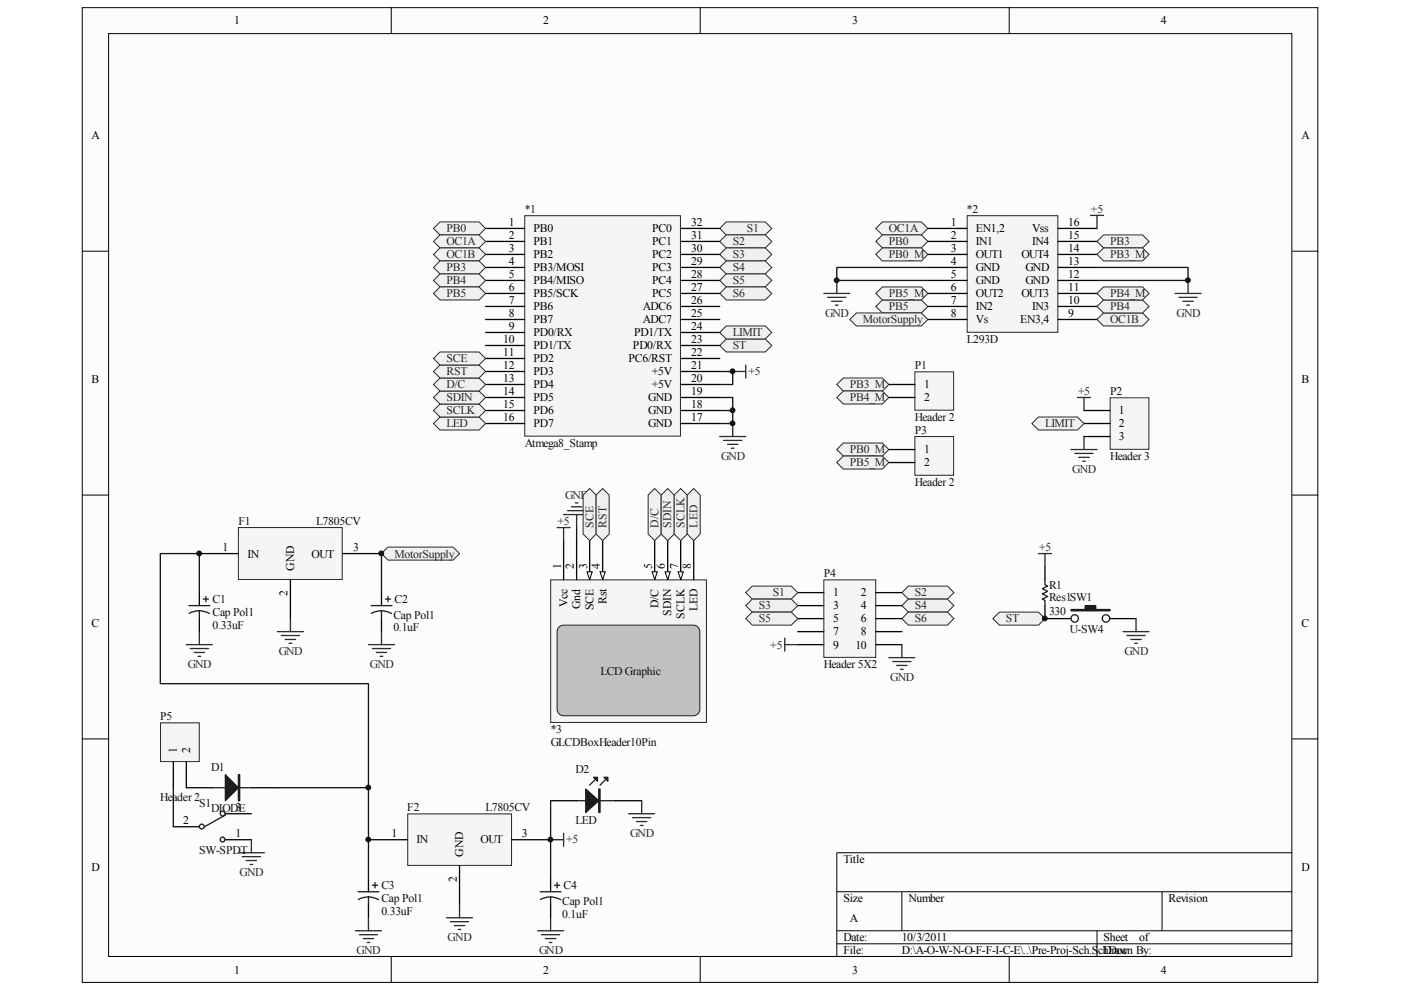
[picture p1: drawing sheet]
<svg xmlns="http://www.w3.org/2000/svg" width="297mm" height="210mm" viewBox="0 0 297 210" stroke-linecap="round" stroke-linejoin="round" font-family="sans-serif">
<path d="M17.5 1.7h261.9v206.6h-261.9z" fill="#fcfcfc"/>
<path d="M17.4 1.6h262v206.7h-262z" fill="none" stroke="#000" stroke-width=".21"/>
<path d="M23.1 7.2h250.8v195.6h-250.8z" fill="#fcfcfc"/>
<g fill="none" stroke="#000" stroke-width=".21">
<path d="M23 7.1h250.9v195.7h-250.9zM83 1.5v5.6M148.5 1.5v5.6M214 1.5v5.6M17.4 53.3h5.6M274 53.3h5.5M17.4 105h5.6M274 105h5.5M17.4 156.7h5.6M274 156.7h5.5M177.4 189.1h96.6M177.4 197.3h96.6"/>
<path d="M191.2 189.1v8.2M232.6 197.3v5.6M246.4 189.1v8.2M274 180.8h-96.6v22.1M83 202.9v5.5M148.5 202.9v5.5M177.4 200.1h96.6M214 202.9v5.5"/>
</g>
<path d="M111.3 45.8h33v46.7h-33z" fill="#f5f5f5"/>
<path d="M111.3 45.7h33v46.8h-33z" fill="none" stroke="#262626" stroke-width=".21"/>
<g fill="none" stroke="#000" stroke-width=".28">
<path d="M102.9 48.4h8.3M102.9 51.2h8.3M102.9 53.9h8.3M102.9 56.7h8.3M102.9 59.5h8.3M144.3 48.4h8.3M144.3 51.2h8.3M144.3 53.9h8.3M144.3 56.7h8.3M144.3 59.5h8.3M102.9 62.2h8.3M102.9 65h8.3"/>
<path d="M102.9 67.7h8.3M102.9 70.5h8.3M102.9 73.3h8.3M102.9 76h8.3M102.9 78.8h8.3M144.3 62.2h8.3M144.3 65h8.3M144.3 67.7h8.3M144.3 70.5h8.3M144.3 73.3h8.3M144.3 76h8.3M144.3 78.8h8.3"/>
<path d="M102.9 81.5h8.3M102.9 84.3h8.3M102.9 87h8.3M102.9 89.8h8.3M144.3 81.5h8.3M144.3 84.3h8.3M144.3 87h8.3M144.3 89.8h8.3"/>
</g>
<path d="M116.8 123h33v30.2h-33z" fill="#f5f5f5"/>
<path d="M116.8 123h33v30.2h-33z" fill="none" stroke="#262626" stroke-width=".21"/>
<path d="M118.7 132.8l.8-.3h27.5a1.38 1.38 0 0 1 1.4 1.4v16.5a1.38 1.38 0 0 1-1.4 1.4h-27.5a1.38 1.38 0 0 1-1.4-1.4v-16.5l.1-.4z" fill-rule="evenodd" fill="#c0c0c0" stroke="#1c1c1c" stroke-width=".21"/>
<path d="M119.5 114.6v8.3M122.3 114.6v8.3M125 114.6v8.3" fill="none" stroke="#000" stroke-width=".28"/>
<path d="M124.5 121.2h1.1l-.6 1.7z" fill="#fcfcfc" stroke="#000" stroke-width=".21"/>
<path d="M127.8 114.6v8.3" fill="none" stroke="#000" stroke-width=".28"/>
<path d="M127.2 121.2h1.1l-.5 1.7z" fill="#fcfcfc" stroke="#000" stroke-width=".21"/>
<path d="M138.8 114.6v8.3" fill="none" stroke="#000" stroke-width=".28"/>
<path d="M138.3 121.2h1.1l-.6 1.7z" fill="#fcfcfc" stroke="#000" stroke-width=".21"/>
<path d="M141.6 114.6v8.3" fill="none" stroke="#000" stroke-width=".28"/>
<path d="M141 121.2h1.1l-.5 1.7z" fill="#fcfcfc" stroke="#000" stroke-width=".21"/>
<path d="M144.3 114.6v8.3" fill="none" stroke="#000" stroke-width=".28"/>
<path d="M143.8 121.2h1.1l-.6 1.7z" fill="#fcfcfc" stroke="#000" stroke-width=".21"/>
<path d="M147.1 114.6v8.3" fill="none" stroke="#000" stroke-width=".28"/>
<path d="M155.4 78.8h2.7M158.1 77.4v2.7M118.1 111.9h2.8M119.5 111.9v2.7M119.5 109.1h5.5M120.3 108.3h3.9M121.2 107.4h2.2M122 106.6h.5M122.3 109.1v2.8" fill="none" stroke="#262626" stroke-width=".28"/>
<path d="M122.3 111.9v2.7" fill="none" stroke="#0e0e0e" stroke-width=".28"/>
<g fill="#f0f0f0" stroke="#262626" stroke-width=".21">
<path d="M123.6 105l1.4-1.4 1.4 1.4v8.2l-1.4 1.4-1.4-1.4z" fill-rule="evenodd"/>
<path d="M126.4 105l1.4-1.4 1.4 1.4v8.2l-1.4 1.4-1.4-1.4z" fill-rule="evenodd"/>
<path d="M137.4 105l1.4-1.4 1.4 1.4v8.2l-1.4 1.4-1.4-1.4z" fill-rule="evenodd"/>
<path d="M141.6 103.6l1.3 1.4v8.2l-1.3 1.4-1.4-1.4v-8.2z" fill-rule="evenodd"/>
<path d="M144.3 103.6l1.4 1.4v8.2l-1.4 1.4-1.4-1.4v-8.2z" fill-rule="evenodd"/>
<path d="M147.1 103.6l1.4 1.4v8.2l-1.4 1.4-1.4-1.4v-8.2z" fill-rule="evenodd"/>
</g>
<path d="M152.6 92.6h5.5M153.4 93.4h3.9M154.3 94.2h2.2M155.1 95h.5M155.4 89.8v2.8" fill="none" stroke="#262626" stroke-width=".28"/>
<path d="M152.6 78.8h2.8v2.7h-2.8M152.6 87h2.8v2.8h-2.8M152.6 84.3h2.8v2.7" fill="none" stroke="#0e0e0e" stroke-width=".28"/>
<g fill="#f0f0f0" stroke="#262626" stroke-width=".21">
<path d="M152.6 48.4l1.4-1.3h8.3l1.3 1.3-1.3 1.4h-8.3z" fill-rule="evenodd"/>
<path d="M154 49.8h8.3l1.3 1.4-1.3 1.4h-8.3l-1.4-1.4z" fill-rule="evenodd"/>
<path d="M152.6 53.9l1.4-1.3h8.3l1.3 1.3-1.3 1.4h-8.3z" fill-rule="evenodd"/>
<path d="M152.6 56.7l1.4-1.4h8.3l1.3 1.4-1.3 1.4h-8.3z" fill-rule="evenodd"/>
<path d="M152.6 59.5l1.4-1.4h8.3l1.3 1.4-1.3 1.3h-8.3z" fill-rule="evenodd"/>
<path d="M152.6 62.2l1.4-1.4h8.3l1.3 1.4-1.3 1.4h-8.3z" fill-rule="evenodd"/>
<path d="M152.6 73.3l1.4-1.4h8.3l1.3 1.4-1.3 1.3h-8.3z" fill-rule="evenodd"/>
<path d="M154 69.1h8.3l1.3 1.4-1.3 1.4h-8.3l-1.4-1.4z" fill-rule="evenodd"/>
<path d="M93.3 47.1h8.3l1.3 1.3-1.3 1.4h-8.3l-1.4-1.4z" fill-rule="evenodd"/>
<path d="M93.3 49.8h8.3l1.3 1.4-1.3 1.4h-8.3l-1.4-1.4z" fill-rule="evenodd"/>
<path d="M93.3 52.6h8.3l1.3 1.3-1.3 1.4h-8.3l-1.4-1.4z" fill-rule="evenodd"/>
<path d="M93.3 55.3h8.3l1.3 1.4-1.3 1.4h-8.3l-1.4-1.4z" fill-rule="evenodd"/>
<path d="M91.9 59.5l1.4-1.4h8.3l1.3 1.4-1.3 1.3h-8.3z" fill-rule="evenodd"/>
<path d="M91.9 62.2l1.4-1.4h8.3l1.3 1.4-1.3 1.4h-8.3z" fill-rule="evenodd"/>
<path d="M93.3 88.4h8.3l1.3 1.4-1.3 1.4h-8.3l-1.4-1.4z" fill-rule="evenodd"/>
<path d="M93.3 85.7h8.3l1.3 1.3-1.3 1.4h-8.3l-1.4-1.4z" fill-rule="evenodd"/>
<path d="M91.9 84.3l1.4-1.4h8.3l1.3 1.4-1.3 1.4h-8.3z" fill-rule="evenodd"/>
<path d="M91.9 81.5l1.4-1.4h8.3l1.3 1.4-1.3 1.4h-8.3z" fill-rule="evenodd"/>
<path d="M91.9 78.8l1.4-1.4h8.3l1.3 1.4-1.3 1.3h-8.3z" fill-rule="evenodd"/>
<path d="M93.3 74.6h8.3l1.3 1.4-1.3 1.4h-8.3l-1.4-1.4z" fill-rule="evenodd"/>
</g>
<path d="M174.8 123h10.9v16.4h-10.9z" fill="#f5f5f5"/>
<path d="M174.7 123h11v16.4h-11z" fill="none" stroke="#262626" stroke-width=".21"/>
<path d="M169.1 125.6h5.6M169.1 128.4h5.6M169.1 131.2h5.6M169.1 133.9h5.6M169.1 136.7h5.6M185.7 125.6h5.5M185.7 128.4h5.5M185.7 131.2h5.5M185.7 133.9h5.5M185.7 136.7h5.5" fill="none" stroke="#000" stroke-width=".28"/>
<g fill="#f0f0f0" stroke="#262626" stroke-width=".21">
<path d="M159.5 124.3h8.3l1.3 1.3-1.3 1.4h-8.3l-1.4-1.4z" fill-rule="evenodd"/>
<path d="M192.6 124.3h8.3l1.3 1.3-1.3 1.4h-8.3l-1.4-1.4z" fill-rule="evenodd"/>
<path d="M159.5 127h8.3l1.3 1.4-1.3 1.4h-8.3l-1.4-1.4z" fill-rule="evenodd"/>
<path d="M192.6 127h8.3l1.3 1.4-1.3 1.4h-8.3l-1.4-1.4z" fill-rule="evenodd"/>
<path d="M159.5 129.8h8.3l1.3 1.4-1.3 1.3h-8.3l-1.4-1.3z" fill-rule="evenodd"/>
<path d="M192.6 129.8h8.3l1.3 1.4-1.3 1.3h-8.3l-1.4-1.3z" fill-rule="evenodd"/>
</g>
<path d="M166.4 135.3v2.8M166.4 136.7h2.7M188.5 139.4h5.5M191.2 136.7v2.7M189.3 140.3h3.8M190.1 141.1h2.2M190.9 141.9h.6" fill="none" stroke="#262626" stroke-width=".28"/>
<path d="M205.1 45.8h19.2v24.7h-19.2z" fill="#f5f5f5"/>
<path d="M205.1 45.7h19.2v24.8h-19.2z" fill="none" stroke="#262626" stroke-width=".21"/>
<g fill="none" stroke="#000" stroke-width=".28">
<path d="M196.7 48.4h8.3M196.7 51.2h8.3M196.7 53.9h8.3M196.7 56.7h8.3M196.7 59.5h8.3M224.3 48.4h8.3M224.3 51.2h8.3M224.3 53.9h8.3M224.3 56.7h8.3M224.3 59.5h8.3M196.7 62.2h8.3M196.7 65h8.3"/>
<path d="M196.7 67.7h8.3M224.3 62.2h8.3M224.3 65h8.3M224.3 67.7h8.3"/>
</g>
<g fill="#f0f0f0" stroke="#262626" stroke-width=".21">
<path d="M187.1 47.1h8.3l1.3 1.3-1.3 1.4h-8.3l-1.4-1.4z" fill-rule="evenodd"/>
<path d="M232.6 67.7l1.4-1.3h8.2l1.4 1.3-1.4 1.4h-8.2z" fill-rule="evenodd"/>
<path d="M187.1 49.8h8.3l1.3 1.4-1.3 1.4h-8.3l-1.4-1.4z" fill-rule="evenodd"/>
<path d="M232.6 51.2l1.4-1.4h8.2l1.4 1.4-1.4 1.4h-8.2z" fill-rule="evenodd"/>
<path d="M232.6 65l1.4-1.4h8.2l1.4 1.4-1.4 1.4h-8.2z" fill-rule="evenodd"/>
<path d="M185.7 65l1.4-1.4h8.3l1.3 1.4-1.3 1.4h-8.3z" fill-rule="evenodd"/>
</g>
<path d="M177.4 59.5v2.7M231.2 45.7h2.8M232.6 45.7v2.7M251.9 59.5v2.7M174.7 62.2h5.5M175.5 63h3.9M176.3 63.9h2.2M177.1 64.7h.6M249.1 62.2h5.6M250 63h3.8M250.8 63.9h2.2M251.6 64.7h.6" fill="none" stroke="#262626" stroke-width=".28"/>
<path d="M196.7 56.7h-19.3v2.8h19.3M232.6 56.7h19.3v2.8h-19.3" fill="none" stroke="#0e0e0e" stroke-width=".28"/>
<path d="M194.1 78.9h8.1v8.1h-8.1z" fill="#f5f5f5"/>
<path d="M194 78.8h8.2v8.2h-8.2z" fill="none" stroke="#262626" stroke-width=".21"/>
<path d="M188.5 81.5h5.5M188.5 84.3h5.5" fill="none" stroke="#000" stroke-width=".28"/>
<path d="M194.1 92.6h8.1v8.2h-8.1z" fill="#f5f5f5"/>
<path d="M194 92.6h8.2v8.2h-8.2z" fill="none" stroke="#262626" stroke-width=".21"/>
<path d="M188.5 95.3h5.5M188.5 98.1h5.5" fill="none" stroke="#000" stroke-width=".28"/>
<g fill="#f0f0f0" stroke="#262626" stroke-width=".21">
<path d="M187.1 52.6h8.3l1.3 1.3-1.3 1.4h-8.3l-1.4-1.4z" fill-rule="evenodd"/>
<path d="M232.6 53.9l1.4-1.3h8.2l1.4 1.3-1.4 1.4h-8.2z" fill-rule="evenodd"/>
<path d="M232.6 62.2l1.4-1.4h8.2l1.4 1.4-1.4 1.4h-8.2z" fill-rule="evenodd"/>
<path d="M185.7 62.2l1.4-1.4h8.3l1.3 1.4-1.3 1.4h-8.3z" fill-rule="evenodd"/>
<path d="M177.4 95.3l1.4-1.4h8.3l1.4 1.4-1.4 1.4h-8.3z" fill-rule="evenodd"/>
<path d="M177.4 81.5l1.4-1.4h8.3l1.4 1.4-1.4 1.4h-8.3z" fill-rule="evenodd"/>
<path d="M177.4 84.3l1.4-1.4h8.3l1.4 1.4-1.4 1.4h-8.3z" fill-rule="evenodd"/>
<path d="M177.4 98.1l1.4-1.4h8.3l1.4 1.4-1.4 1.3h-8.3z" fill-rule="evenodd"/>
</g>
<g fill="none" stroke="#1c1c1c" stroke-width=".28">
<path d="M47.8 172.8l-4.4 2.5"/>
<circle cx="42.8" cy="175.2" r=".51"/>
<circle cx="47.2" cy="172.5" r=".51"/>
<circle cx="47.2" cy="178" r=".51"/>
</g>
<path d="M36.8 175.3h5.5M47.8 172.5h5.5M47.8 178h5.5" fill="none" stroke="#000" stroke-width=".28"/>
<path d="M34.1 153.3h8.1v8.2h-8.1z" fill="#f5f5f5"/>
<path d="M34 153.3h8.2v8.2h-8.2z" fill="none" stroke="#262626" stroke-width=".21"/>
<path d="M36.8 161.5v5.5M39.5 161.5v5.5" fill="none" stroke="#000" stroke-width=".28"/>
<path d="M53.3 178v2.8M50.5 180.8h5.6M51.4 181.6h3.8M52.2 182.5h2.2M53 183.3h.6" fill="none" stroke="#262626" stroke-width=".28"/>
<path d="M36.8 167v8.3" fill="none" stroke="#0e0e0e" stroke-width=".28"/>
<path d="M86.5 172.6h22v10.9h-22z" fill="#f5f5f5"/>
<path d="M86.4 172.6h22.1v10.9h-22.1z" fill="none" stroke="#262626" stroke-width=".21"/>
<path d="M78.1 178h8.3M108.5 178h8.2M78.1 186.3v2.8M78.1 191.8v2.8M97.4 183.6v8.2M116.7 186.3v2.8M116.7 191.8v2.8" fill="none" stroke="#000" stroke-width=".28"/>
<path d="M75.9 189.1h4.4M78.1 190.2v1.6M78.1 190.2l.9 .1 1.3 .5M78.1 190.2l-.9 .1-1.2 .4M79 187.7h1.1M79.5 187.1v1.1M114.5 189.1h4.4M116.7 190.2l.9 .1 1.3 .5M116.7 190.2l-.9 .1-1.2 .4M116.7 190.2v1.6M117.6 187.7h1.1M118.1 187.1v1.1" fill="none" stroke="#1c1c1c" stroke-width=".28"/>
<g fill="none" stroke="#262626" stroke-width=".28">
<path d="M116.7 178h2.8M119.5 176.7v2.7M75.4 197.3h5.5M76.2 198.2h3.9M77 199h2.2M77.8 199.8h.6M78.1 194.6v2.7M94.7 194.6h5.5M95.5 195.4h3.9M96.3 196.2h2.2M97.2 197.1h.5M97.4 191.8v2.8"/>
<path d="M114 197.3h5.5M114.8 198.2h3.9M115.6 199h2.2M116.5 199.8h.5M116.7 194.6v2.7"/>
</g>
<path d="M235.5 84.4h8.1v10.9h-8.1z" fill="#f5f5f5"/>
<path d="M235.4 84.3h8.2v11h-8.2z" fill="none" stroke="#262626" stroke-width=".21"/>
<path d="M229.8 87h5.5M229.8 89.8h5.5M229.8 92.6h5.5" fill="none" stroke="#000" stroke-width=".28"/>
<path d="M220.2 88.4h8.2l1.4 1.4-1.4 1.4h-8.2l-1.4-1.4z" fill-rule="evenodd" fill="#f0f0f0" stroke="#262626" stroke-width=".21"/>
<path d="M227.1 95.3h5.5M227.9 96.1h3.9M228.4 84.3h2.8M228.7 97h2.2M229.6 97.8h.5M229.8 84.3v2.7M229.8 92.6v2.7" fill="none" stroke="#262626" stroke-width=".28"/>
<path d="M211.9 129.8h8.3l1.4 1.4-1.4 1.3h-8.3l-1.4-1.3z" fill-rule="evenodd" fill="#f0f0f0" stroke="#262626" stroke-width=".21"/>
<path d="M221.6 128.4v2.8h5.5M221.6 120.1v2.8M235.3 131.2h5.6M39.5 167h5.5M53.3 167h5.5" fill="none" stroke="#000" stroke-width=".28"/>
<g fill="#1c1c1c" stroke="#1c1c1c" stroke-width=".28">
<path d="M47.8 164.3l2.7 2.7-2.7 2.8z"/>
<path d="M227.1 129.2h3v-.8h2.2v.8h3v.3h-8.2z" fill-rule="evenodd"/>
<path d="M50.5 164.3h.3v5.5h-.3z" fill-rule="evenodd"/>
</g>
<g fill="none" stroke="#1c1c1c" stroke-width=".28">
<path d="M221.6 122.9v1.1l.5 .3-1.1 .5 1.1 .6-1.1 .5 1.1 .6-1.1 .5 .6 .3v1.1M45 167h8.3"/>
<circle cx="227.9" cy="131.1" r=".79"/>
<circle cx="234.5" cy="131.1" r=".79"/>
</g>
<path d="M220.2 117.4h2.7M221.6 117.4v2.7M238.1 133.9h5.5M238.9 134.7h3.9M239.8 135.6h2.2M240.6 136.4h.5M240.9 131.2v2.7" fill="none" stroke="#262626" stroke-width=".28"/>
<path d="M58.8 167h19.3v19.3" fill="none" stroke="#0e0e0e" stroke-width=".28"/>
<path d="M50.6 111.9h22v11h-22z" fill="#f5f5f5"/>
<path d="M50.5 111.9h22.1v11h-22.1z" fill="none" stroke="#262626" stroke-width=".21"/>
<path d="M42.3 117.4h8.2M72.6 117.4h8.3M42.3 125.6v2.8M42.3 131.2v2.7M61.6 122.9v8.3M80.9 125.6v2.8M80.9 131.2v2.7" fill="none" stroke="#000" stroke-width=".28"/>
<path d="M40.1 128.4h4.4M42.3 129.5v1.7M42.3 129.5l.9 .1 1.2 .5M42.3 129.5l-1 .1-1.2 .5M43.1 127h1.1M43.6 126.5v1.1M78.7 128.4h4.4M80.9 129.5l.9 .1 1.2 .5M80.9 129.5l-.9 .1-1.3 .5M80.9 129.5v1.7M81.7 127h1.1M82.3 126.5v1.1" fill="none" stroke="#1c1c1c" stroke-width=".28"/>
<g fill="none" stroke="#262626" stroke-width=".28">
<path d="M39.5 136.7h5.5M40.3 137.5h3.9M41.2 138.3h2.2M42 139.2h.5M42.3 133.9v2.8M58.8 133.9h5.5M59.6 134.7h3.9M60.5 135.6h2.2M61.3 136.4h.5M61.6 131.2v2.7M78.1 136.7h5.5M79 137.5h3.8"/>
<path d="M79.8 138.3h2.2M80.6 139.2h.6M80.9 133.9v2.8"/>
</g>
<path d="M80.9 117.4v8.2" fill="none" stroke="#0e0e0e" stroke-width=".28"/>
<g fill="#f0f0f0" stroke="#262626" stroke-width=".21">
<path d="M80.9 117.4l1.4-1.4h13.8l1.3 1.4-1.3 1.4h-13.8z" fill-rule="evenodd"/>
<path d="M181.6 66.4h13.8l1.3 1.3-1.3 1.4h-13.8l-1.4-1.4z" fill-rule="evenodd"/>
</g>
<path d="M42.3 125.6v-8.2h-8.3v27.6h44.1v22M116.7 169.8v16.5" fill="none" stroke="#0e0e0e" stroke-width=".28"/>
<path d="M122.3 169.8h8.2M126.1 165.4l-1.1 1.1M128.3 165.4l-1.1 1.1" fill="none" stroke="#1c1c1c" stroke-width=".28"/>
<g fill="#1c1c1c" stroke="#1c1c1c" stroke-width=".28">
<path d="M124.2 167.3l2.7 2.5-2.7 2.5z"/>
<path d="M128 164.8h.9v.8z"/>
<path d="M125.8 164.8h.9v.8z"/>
<path d="M126.9 167.3h.3v5h-.3z" fill-rule="evenodd"/>
</g>
<path d="M116.7 169.8h5.6M130.5 169.8h5.5" fill="none" stroke="#000" stroke-width=".28"/>
<path d="M133.3 172.5h5.5M134.1 173.4h3.9M134.9 174.2h2.2M135.8 175h.5M136 169.8v2.7" fill="none" stroke="#262626" stroke-width=".28"/>
<g fill="#0e0e0e" stroke="#0e0e0e" stroke-width=".21">
<circle cx="42.2" cy="117.3" r=".51"/>
<circle cx="78.1" cy="178" r=".51"/>
<circle cx="78.1" cy="167" r=".51"/>
<circle cx="80.8" cy="117.3" r=".51"/>
<circle cx="116.7" cy="178" r=".51"/>
<circle cx="155.3" cy="89.8" r=".51"/>
<circle cx="155.3" cy="87" r=".51"/>
<circle cx="155.3" cy="78.7" r=".51"/>
<circle cx="177.4" cy="59.4" r=".51"/>
<circle cx="221.5" cy="131.1" r=".51"/>
<circle cx="251.9" cy="59.4" r=".51"/>
</g>
<g font-size="2.5">
<text x="49.6" y="5.1">1</text>
<text x="115.1" y="5.1">2</text>
<text x="180.7" y="5.1">3</text>
<text x="246.1" y="5.1">4</text>
<text x="19.4" y="29.6">A</text>
<text x="275.9" y="29.6">A</text>
<text x="107.9" y="47.9">1</text>
<text x="146.6" y="47.9">32</text>
<text x="201.6" y="47.9">1</text>
<text x="226.5" y="47.9">16</text>
<text x="107.9" y="50.6">2</text>
<text x="107.9" y="53.4">3</text>
<text x="113.1" y="49.2">PB0</text>
<text x="113.1" y="52">PB1</text>
<text x="138.3" y="52">PC1</text>
<text x="138.3" y="49.2">PC0</text>
<text x="146.6" y="53.4">30</text>
<text x="146.6" y="50.6">31</text>
<text x="201.6" y="50.6">2</text>
<text x="201.6" y="53.4">3</text>
<text x="206.9" y="49.2">EN1,2</text>
<text x="206.9" y="52">IN1</text>
<text x="218.9" y="52">IN4</text>
<text x="218.9" y="49.2">Vss</text>
<text x="226.5" y="53.4">14</text>
<text x="226.5" y="50.6">15</text>
<text x="107.9" y="56.1">4</text>
<text x="107.9" y="58.9">5</text>
<text x="113.1" y="54.7">PB2</text>
<text x="113.1" y="57.5">PB3/MOSI</text>
<text x="138.3" y="57.5">PC3</text>
<text x="138.3" y="54.7">PC2</text>
<text x="146.6" y="58.9">28</text>
<text x="146.6" y="56.1">29</text>
<text x="201.6" y="56.1">4</text>
<text x="201.6" y="58.9">5</text>
<text x="206.9" y="54.7">OUT1</text>
<text x="206.9" y="57.5">GND</text>
<text x="216.6" y="54.7">OUT4</text>
<text x="217.4" y="57.5">GND</text>
<text x="226.5" y="58.9">12</text>
<text x="226.5" y="56.1">13</text>
<text x="107.9" y="61.7">6</text>
<text x="107.9" y="64.4">7</text>
<text x="113.1" y="60.3">PB4/MISO</text>
<text x="113.1" y="63">PB5/SCK</text>
<text x="113.1" y="65.8">PB6</text>
<text x="136.3" y="65.8">ADC6</text>
<text x="138.3" y="63">PC5</text>
<text x="138.3" y="60.3">PC4</text>
<text x="146.6" y="64.4">26</text>
<text x="146.6" y="61.7">27</text>
<text x="201.6" y="61.7">6</text>
<text x="201.6" y="64.4">7</text>
<text x="206.9" y="60.3">GND</text>
<text x="206.9" y="63">OUT2</text>
<text x="206.9" y="65.8">IN2</text>
<text x="216.6" y="63">OUT3</text>
<text x="217.4" y="60.3">GND</text>
<text x="218.9" y="65.8">IN3</text>
<text x="226.5" y="64.4">10</text>
<text x="226.5" y="61.7">11</text>
<text x="107.9" y="67.2">8</text>
<text x="107.9" y="69.9">9</text>
<text x="113.1" y="68.5">PB7</text>
<text x="113.1" y="71.3">PD0/RX</text>
<text x="134.5" y="71.3">PD1/TX</text>
<text x="136.3" y="68.5">ADC7</text>
<text x="146.6" y="69.9">24</text>
<text x="146.6" y="67.2">25</text>
<text x="201.6" y="67.2">8</text>
<text x="206.9" y="68.5">Vs</text>
<text x="216.3" y="68.5">EN3,4</text>
<text x="226.5" y="67.2">9</text>
<text x="106.7" y="72.7">10</text>
<text x="106.7" y="75.5">11</text>
<text x="113.1" y="74">PD1/TX</text>
<text x="113.1" y="76.8">PD2</text>
<text x="133.3" y="76.8">PC6/RST</text>
<text x="134.2" y="74">PD0/RX</text>
<text x="146.6" y="75.5">22</text>
<text x="146.6" y="72.7">23</text>
<text x="19.4" y="81.3">B</text>
<text x="106.7" y="78.2">12</text>
<text x="106.7" y="81">13</text>
<text x="106.7" y="83.7">14</text>
<text x="113.1" y="79.6">PD3</text>
<text x="113.1" y="82.3">PD4</text>
<text x="138.2" y="82.3">+5V</text>
<text x="138.2" y="79.6">+5V</text>
<text x="146.6" y="83.7">19</text>
<text x="146.6" y="81">20</text>
<text x="146.6" y="78.2">21</text>
<text x="195.9" y="82.3">1</text>
<text x="275.9" y="81.3">B</text>
<text x="106.7" y="86.5">15</text>
<text x="106.7" y="89.3">16</text>
<text x="113.1" y="85.1">PD5</text>
<text x="113.1" y="87.8">PD6</text>
<text x="137.4" y="87.8">GND</text>
<text x="137.4" y="85.1">GND</text>
<text x="146.6" y="86.5">18</text>
<text x="146.6" y="89.3">17</text>
<text x="195.9" y="85.1">2</text>
<text x="237.2" y="87.8">1</text>
<text x="113.1" y="90.6">PD7</text>
<text x="137.4" y="90.6">GND</text>
<text x="237.2" y="90.6">2</text>
<text x="237.2" y="93.3">3</text>
<text x="195.9" y="96.1">1</text>
<text x="195.9" y="98.9">2</text>
<text x="47.2" y="116.8">1</text>
<text x="52.5" y="118.2">IN</text>
<text x="66" y="118.2">OUT</text>
<text x="74.8" y="116.8">3</text>
<text x="62.4" y="121" transform="rotate(-90 62.4 121)">GND</text>
<text x="119" y="120.7" transform="rotate(-90 119 120.7)">1</text>
<text x="121.7" y="120.7" transform="rotate(-90 121.7 120.7)">2</text>
<text x="124.5" y="120.7" transform="rotate(-90 124.5 120.7)">3</text>
<text x="127.2" y="120.7" transform="rotate(-90 127.2 120.7)">4</text>
<text x="138.3" y="120.7" transform="rotate(-90 138.3 120.7)">5</text>
<text x="141" y="120.7" transform="rotate(-90 141 120.7)">6</text>
<text x="143.8" y="120.7" transform="rotate(-90 143.8 120.7)">7</text>
<text x="146.5" y="120.7" transform="rotate(-90 146.5 120.7)">8</text>
<text x="61" y="126.3" transform="rotate(-90 61 126.3)">2</text>
<text x="120.3" y="128.8" transform="rotate(-90 120.3 128.8)">Vcc</text>
<text x="123" y="129.1" transform="rotate(-90 123 129.1)">Gnd</text>
<text x="125.8" y="129.4" transform="rotate(-90 125.8 129.4)">SCE</text>
<text x="128.6" y="128.1" transform="rotate(-90 128.6 128.1)">Rst</text>
<text x="139.6" y="129" transform="rotate(-90 139.6 129)">D/C</text>
<text x="142.3" y="130.6" transform="rotate(-90 142.3 130.6)">SDIN</text>
<text x="145.1" y="131.2" transform="rotate(-90 145.1 131.2)">SCLK</text>
<text x="147.9" y="129.6" transform="rotate(-90 147.9 129.6)">LED</text>
<text x="176.6" y="126.4">1</text>
<text x="176.6" y="129.2">3</text>
<text x="176.6" y="131.9">5</text>
<text x="182.5" y="126.4">2</text>
<text x="182.5" y="129.2">4</text>
<text x="182.5" y="131.9">6</text>
<text x="19.4" y="133">C</text>
<text x="176.6" y="134.7">7</text>
<text x="176.6" y="137.5">9</text>
<text x="181.4" y="137.5">10</text>
<text x="182.5" y="134.7">8</text>
<text x="275.9" y="133">C</text>
<text x="37.5" y="159.6" transform="rotate(-90 37.5 159.6)">1</text>
<text x="40.3" y="159.6" transform="rotate(-90 40.3 159.6)">2</text>
<text x="50" y="172">3</text>
<text x="38.9" y="174.7">2</text>
<text x="50" y="177.5">1</text>
<text x="83" y="177.5">1</text>
<text x="88.3" y="178.8">IN</text>
<text x="101.9" y="178.8">OUT</text>
<text x="110.7" y="177.5">3</text>
<text x="19.4" y="184.8">D</text>
<text x="98.2" y="181.6" transform="rotate(-90 98.2 181.6)">GND</text>
<text x="178.8" y="183">Title</text>
<text x="275.9" y="184.8">D</text>
<text x="96.9" y="187" transform="rotate(-90 96.9 187)">2</text>
<text x="178.8" y="191.3">Size</text>
<text x="192.6" y="191.3">Number</text>
<text x="247.7" y="191.3">Revision</text>
<text x="180.2" y="195.4">A</text>
<text x="178.8" y="199.6">Date:</text>
<text x="178.8" y="202.3">File:</text>
<text x="191.2" y="199.6">10/3/2011</text>
<text x="191.2" y="202.3">D:\A-O-W-N-O-F-F-I-C-E\..\Pre-Proj-Sch.SchDoc</text>
<text x="233.9" y="199.6">Sheet</text>
<text x="233.9" y="202.3">Drawn By:</text>
<text x="241.6" y="199.6">of</text>
<text x="49.6" y="206.4">1</text>
<text x="115.1" y="206.4">2</text>
<text x="180.7" y="206.4">3</text>
<text x="246.1" y="206.4">4</text>
</g>
<g font-size="2.5" fill="#0e0e0e">
<text x="111.3" y="45.1">*1</text>
<text x="205" y="45.1">*2</text>
<text x="205" y="72.7">L293D</text>
<text x="194" y="78.2">P1</text>
<text x="235.4" y="83.7">P2</text>
<text x="194" y="89.3">Header 2</text>
<text x="111.3" y="94.8">Atmega8_Stamp</text>
<text x="194" y="92">P3</text>
<text x="235.4" y="97.5">Header 3</text>
<text x="194" y="103">Header 2</text>
<text x="50.5" y="111.3">F1</text>
<text x="67.1" y="111.3">L7805CV</text>
<text x="174.7" y="122.3">P4</text>
<text x="222.4" y="124.8">R1</text>
<text x="45" y="127.9">C1</text>
<text x="45" y="130.6">Cap Pol1</text>
<text x="83.4" y="131.2">Cap Pol1</text>
<text x="83.7" y="127.9">C2</text>
<text x="222.4" y="130.3">330</text>
<text x="222.4" y="127.5">Res1SW1</text>
<text x="45" y="133.4">0.33uF</text>
<text x="83.4" y="133.9">0.1uF</text>
<text x="226.8" y="134.1">U-SW4</text>
<text x="127.3" y="143">LCD Graphic</text>
<text x="174.7" y="141.6">Header 5X2</text>
<text x="34" y="152.7">P5</text>
<text x="116.8" y="155.4">*3</text>
<text x="116.8" y="158.2">GLCDBoxHeader10Pin</text>
<text x="44.8" y="163.4">D1</text>
<text x="122" y="163.9">D2</text>
<text x="34" y="169.8">Header 2</text>
<text x="42.2" y="171.1">S1</text>
<text x="44.8" y="172.2">DIODE</text>
<text x="86.4" y="172">F2</text>
<text x="103" y="172">L7805CV</text>
<text x="122" y="174.7">LED</text>
<text x="42.2" y="181">SW-SPDT</text>
<text x="80.9" y="188.5">C3</text>
<text x="80.9" y="191.3">Cap Pol1</text>
<text x="119.2" y="191.8">Cap Pol1</text>
<text x="119.5" y="188.5">C4</text>
<text x="80.9" y="194">0.33uF</text>
<text x="119.2" y="194.6">0.1uF</text>
</g>
<g font-size="2.5" fill="#262626">
<text x="231.3" y="45.1">+5</text>
<text x="94.7" y="49.2">PB0</text>
<text x="94.7" y="52">OC1A</text>
<text x="155.4" y="52">S2</text>
<text x="158.3" y="49.2">S1</text>
<text x="188.5" y="49.2">OC1A</text>
<text x="188.5" y="52">PB0</text>
<text x="235.4" y="52">PB3</text>
<text x="94.7" y="54.7">OC1B</text>
<text x="94.7" y="57.5">PB3</text>
<text x="155.4" y="54.7">S3</text>
<text x="155.4" y="57.5">S4</text>
<text x="188.5" y="54.7">PB0_M</text>
<text x="235.4" y="54.7">PB3_M</text>
<text x="94.7" y="60.3">PB4</text>
<text x="94.7" y="63">PB5</text>
<text x="155.4" y="60.3">S5</text>
<text x="155.4" y="63">S6</text>
<text x="188.5" y="65.8">PB5</text>
<text x="188.5" y="63">PB5_M</text>
<text x="235.4" y="65.8">PB4</text>
<text x="235.4" y="63">PB4_M</text>
<text x="155.4" y="71.3">LIMIT</text>
<text x="174.9" y="67.2">GND</text>
<text x="183" y="68.5">MotorSupply</text>
<text x="235.4" y="68.5">OC1B</text>
<text x="249.4" y="67.2">GND</text>
<text x="94.7" y="76.8">SCE</text>
<text x="155.4" y="74">ST</text>
<text x="94.7" y="82.3">D/C</text>
<text x="94.7" y="79.6">RST</text>
<text x="158.7" y="79.6">+5</text>
<text x="180.2" y="82.3">PB3_M</text>
<text x="228.6" y="83.7">+5</text>
<text x="94.7" y="87.8">SCLK</text>
<text x="94.7" y="85.1">SDIN</text>
<text x="180.2" y="85.1">PB4_M</text>
<text x="94.7" y="90.6">LED</text>
<text x="221.6" y="90.6">LIMIT</text>
<text x="152.9" y="97.6">GND</text>
<text x="180.2" y="96.1">PB0_M</text>
<text x="180.2" y="98.9">PB5_M</text>
<text x="227.3" y="100.3">GND</text>
<text x="119.8" y="105.8">GND</text>
<text x="118.2" y="111.3">+5</text>
<text x="125.8" y="111.9" transform="rotate(-90 125.8 111.9)">SCE</text>
<text x="128.6" y="111.9" transform="rotate(-90 128.6 111.9)">RST</text>
<text x="139.6" y="111.9" transform="rotate(-90 139.6 111.9)">D/C</text>
<text x="142.3" y="111.9" transform="rotate(-90 142.3 111.9)">SDIN</text>
<text x="145.1" y="111.9" transform="rotate(-90 145.1 111.9)">SCLK</text>
<text x="147.9" y="111.9" transform="rotate(-90 147.9 111.9)">LED</text>
<text x="83.7" y="118.2">MotorSupply</text>
<text x="220.3" y="116.8">+5</text>
<text x="160.9" y="129.2">S3</text>
<text x="160.9" y="131.9">S5</text>
<text x="163.8" y="126.4">S1</text>
<text x="194" y="126.4">S2</text>
<text x="194" y="129.2">S4</text>
<text x="194" y="131.9">S6</text>
<text x="213.3" y="131.9">ST</text>
<text x="163.3" y="137.5">+5</text>
<text x="39.8" y="141.7">GND</text>
<text x="59.1" y="138.9">GND</text>
<text x="78.4" y="141.7">GND</text>
<text x="238.4" y="138.9">GND</text>
<text x="188.7" y="144.4">GND</text>
<text x="120.1" y="178.8">+5</text>
<text x="133.6" y="177.5">GND</text>
<text x="50.8" y="185.8">GND</text>
<text x="75.6" y="202.3">GND</text>
<text x="94.9" y="199.6">GND</text>
<text x="114.3" y="202.3">GND</text>
</g>
</svg>
